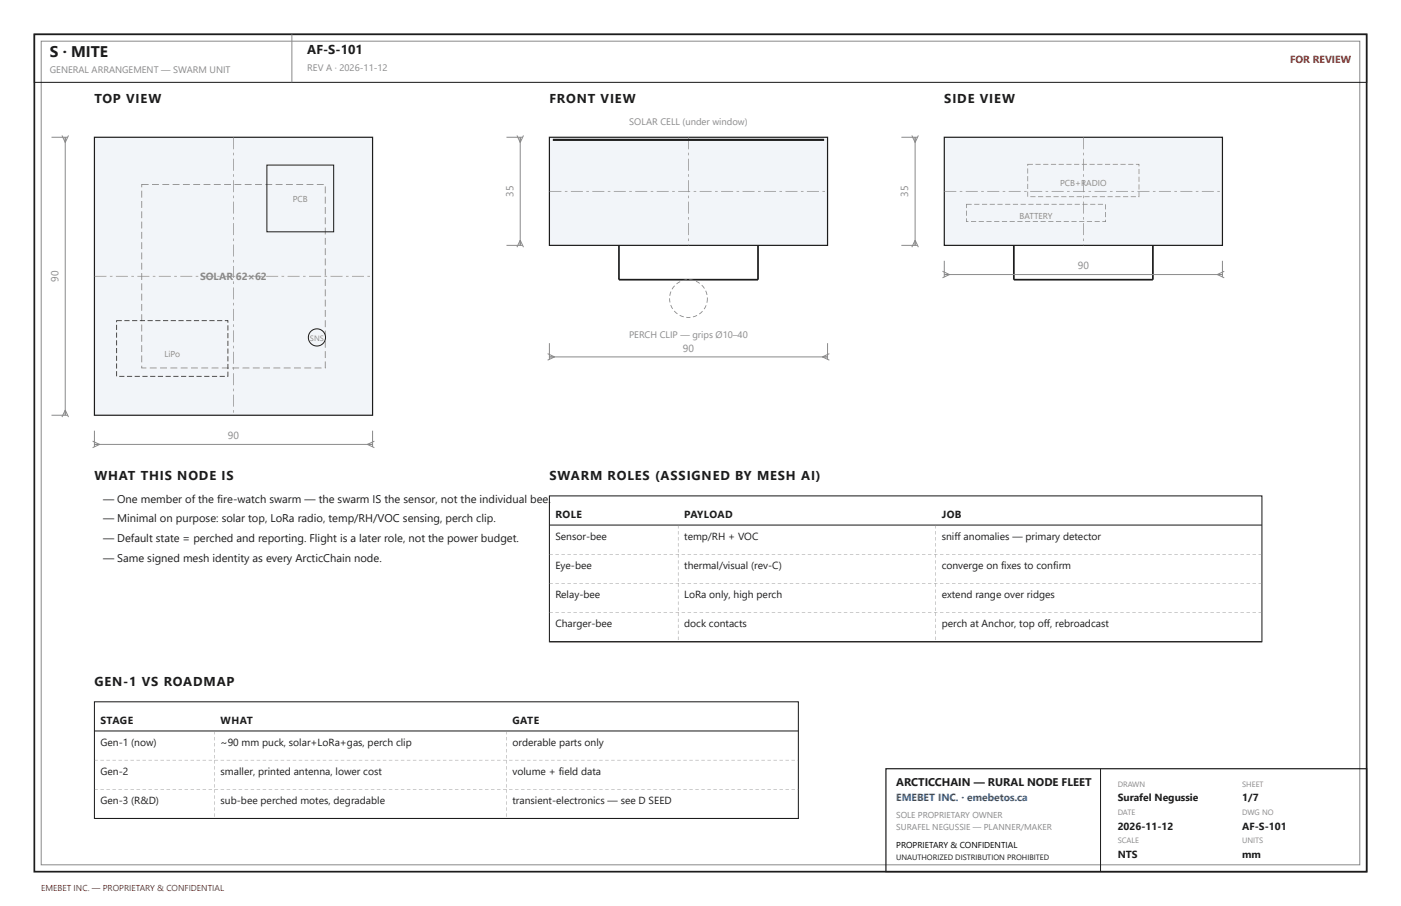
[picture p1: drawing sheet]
<svg xmlns="http://www.w3.org/2000/svg" width="432mm" height="279mm" viewBox="0 0 432 279" stroke-linecap="round" stroke-linejoin="round" font-family="sans-serif">
<path d="M10.6 10.6h410.6v258.2h-410.6z" fill="none" stroke="#1c1c1c" stroke-width=".53"/>
<path d="M12.7 12.7h406.4v254h-406.4zM90 10.6v14.8" fill="none" stroke="#8a8a8a" stroke-width=".31"/>
<path d="M10.6 10.6h410.6v14.8h-410.6z" fill="none" stroke="#1c1c1c" stroke-width=".32"/>
<path d="M29.1 42.3h85.7v85.8h-85.7z" fill="#f2f5f9"/>
<path d="M29.1 42.3h85.7v85.8h-85.7z" fill="none" stroke="#1c1c1c" stroke-width=".37"/>
<g fill="#8a8a8a">
<path d="M29.1 85.1h3.7v.2h-3.7zM33.9 85.1h.8v.2h-.8zM35.7 85.1h3.7v.2h-3.7zM40.5 85.1h.8v.2h-.8zM42.3 85.1h3.7v.2h-3.7zM47.1 85.1h.8v.2h-.8zM48.9 85.1h3.8v.2h-3.8zM53.7 85.1h.8v.2h-.8zM55.6 85.1h3.7v.2h-3.7zM60.3 85.1h.8v.2h-.8zM62.2 85.1h3.7v.2h-3.7zM66.9 85.1h.8v.2h-.8zM68.8 85.1h3.7v.2h-3.7zM73.6 85.1h.7v.2h-.7zM75.4 85.1h3.7v.2h-3.7zM80.2 85.1h.8v.2h-.8zM82 85.1h3.7v.2h-3.7zM86.8 85.1h.8v.2h-.8zM88.6 85.1h3.7v.2h-3.7zM93.4 85.1h.8v.2h-.8zM95.2 85.1h3.8v.2h-3.8zM100 85.1h.8v.2h-.8zM101.9 85.1h3.7v.2h-3.7zM106.6 85.1h.8v.2h-.8zM108.5 85.1h3.7v.2h-3.7zM113.2 85.1h.8v.2h-.8z"/>
<path d="M71.9 42.3h.2v3.7h-.2zM71.9 47.1h.2v.8h-.2zM71.9 48.9h.2v3.8h-.2zM71.9 53.7h.2v.8h-.2zM71.9 55.6h.2v3.7h-.2zM71.9 60.3h.2v.8h-.2zM71.9 62.2h.2v3.7h-.2zM71.9 66.9h.2v.8h-.2zM71.9 68.8h.2v3.7h-.2zM71.9 73.6h.2v.7h-.2zM71.9 75.4h.2v3.7h-.2zM71.9 80.2h.2v.8h-.2zM71.9 82h.2v3.7h-.2zM71.9 86.8h.2v.8h-.2zM71.9 88.6h.2v3.7h-.2zM71.9 93.4h.2v.8h-.2zM71.9 95.2h.2v3.8h-.2zM71.9 100h.2v.8h-.2zM71.9 101.9h.2v3.7h-.2zM71.9 106.6h.2v.8h-.2zM71.9 108.5h.2v3.7h-.2zM71.9 113.2h.2v.8h-.2zM71.9 115.1h.2v3.7h-.2zM71.9 119.9h.2v.7h-.2zM71.9 121.7h.2v3.7h-.2zM71.9 126.5h.2v.8h-.2z"/>
<path d="M46.9 56.8h2.1v.2h-2.1zM50 56.8h2.1v.2h-2.1zM53.2 56.8h2.1v.2h-2.1zM56.4 56.8h2.1v.2h-2.1zM59.6 56.8h2.1v.2h-2.1zM62.7 56.8h2.1v.2h-2.1zM65.9 56.8h2.1v.2h-2.1zM69.1 56.8h2.1v.2h-2.1zM72.3 56.8h2.1v.2h-2.1zM75.4 56.8h2.1v.2h-2.1zM78.6 56.8h2.1v.2h-2.1zM81.8 56.8h2.1v.2h-2.1zM85 56.8h2.1v.2h-2.1zM88.1 56.8h2.1v.2h-2.1zM91.3 56.8h2.1v.2h-2.1zM94.5 56.8h2.1v.2h-2.1zM97.7 56.8h2.1v.2h-2.1zM100.1 57.5h.3v2.1h-.3zM100.1 60.7h.3v2.1h-.3zM100.1 63.8h.3v2.2h-.3zM100.1 67h.3v2.1h-.3zM100.1 70.2h.3v2.1h-.3zM100.1 73.4h.3v2.1h-.3zM100.1 76.5h.3v2.2h-.3zM100.1 79.7h.3v2.1h-.3zM100.1 82.9h.3v2.1h-.3zM100.1 86.1h.3v2.1h-.3zM100.1 89.2h.3v2.2h-.3zM100.1 92.4h.3v2.1h-.3zM100.1 95.6h.3v2.1h-.3zM100.1 98.8h.3v2.1h-.3zM100.1 101.9h.3v2.2h-.3zM100.1 105.1h.3v2.1h-.3zM100.1 108.3h.3v2.1h-.3zM100.1 111.5h.3v2.1h-.3l.2-.3-.2 .2zM97 113.3h2.1v.3h-2.1zM93.8 113.3h2.1v.3h-2.1zM90.6 113.3h2.1v.3h-2.1zM87.4 113.3h2.2v.3h-2.2zM84.3 113.3h2.1v.3h-2.1zM81.1 113.3h2.1v.3h-2.1zM77.9 113.3h2.1v.3h-2.1zM74.7 113.3h2.2v.3h-2.2zM71.6 113.3h2.1v.3h-2.1zM68.4 113.3h2.1v.3h-2.1zM65.2 113.3h2.1v.3h-2.1zM62 113.3h2.2v.3h-2.2zM58.9 113.3h2.1v.3h-2.1zM55.7 113.3h2.1v.3h-2.1zM52.5 113.3h2.1v.3h-2.1zM49.3 113.3h2.2v.3h-2.2zM46.2 113.3h2.1v.3h-2.1zM43.6 112.8h.2l-.1 .7 1.4-.2v.3h-1.5zM43.6 109.6h.2v2.1h-.2zM43.6 106.4h.2v2.2h-.2zM43.6 103.3h.2v2.1h-.2zM43.6 100.1h.2v2.1h-.2zM43.6 96.9h.2v2.1h-.2zM43.6 93.7h.2v2.2h-.2zM43.6 90.6h.2v2.1h-.2zM43.6 87.4h.2v2.1h-.2zM43.6 84.2h.2v2.1h-.2zM43.6 81h.2v2.2h-.2zM43.6 77.9h.2v2.1h-.2zM43.6 74.7h.2v2.1h-.2zM43.6 71.5h.2v2.1h-.2zM43.6 68.3h.2v2.2h-.2zM43.6 65.2h.2v2.1h-.2zM43.6 62h.2v2.1h-.2zM43.6 58.8h.2v2.1h-.2zM43.6 56.8h2.2v.2l-2.1-.1 .1 .9h-.2z"/>
</g>
<path d="M82.3 50.9h20.5v20.6h-20.5z" fill="none" stroke="#1c1c1c" stroke-width=".31"/>
<path d="M38.3 98.8h1.6v.2h-1.6zM40.7 98.8h1.6v.2h-1.6zM43.1 98.8h1.6v.2h-1.6zM45.5 98.8h1.6v.2h-1.6zM47.9 98.8h1.6v.2h-1.6zM50.2 98.8h1.6v.2h-1.6zM52.6 98.8h1.6v.2h-1.6zM55 98.8h1.6v.2h-1.6zM57.4 98.8h1.6v.2h-1.6zM59.8 98.8h1.6v.2h-1.6zM62.2 98.8h1.5v.2h-1.5zM64.5 98.8h1.6v.2h-1.6zM66.9 98.8h1.6v.2h-1.6zM69.3 98.8h1.1v.7h-.3l.1-.6-.9 .1zM70.1 100.3h.3v1.6h-.3zM70.1 102.7h.3v1.6h-.3zM70.1 105.1h.3v1.6h-.3zM70.1 107.5h.3v1.6h-.3zM70.1 109.9h.3v1.5h-.3zM70.1 112.2h.3v1.6h-.3zM70.1 114.6h.3v1.6h-.3v-.3l.1 .1zM67.7 115.9h1.6v.3h-1.6zM65.3 115.9h1.6v.3h-1.6zM62.9 115.9h1.6v.3h-1.6zM60.6 115.9h1.6v.3h-1.6zM58.2 115.9h1.6v.3h-1.6zM55.8 115.9h1.6v.3h-1.6zM53.4 115.9h1.6v.3h-1.6zM51 115.9h1.6v.3h-1.6zM48.7 115.9h1.5v.3h-1.5zM46.3 115.9h1.6v.3h-1.6zM43.9 115.9h1.6v.3h-1.6zM41.5 115.9h1.6v.3h-1.6zM39.1 115.9h1.6v.3h-1.6zM36.8 115.9h1.5v.3h-1.5zM35.8 114.5h.3v1.5h-.3zM35.8 112.1h.3v1.6h-.3zM35.8 109.7h.3v1.6h-.3zM35.8 107.3h.3v1.6h-.3zM35.8 104.9h.3v1.6h-.3zM35.8 102.6h.3v1.5h-.3zM35.8 100.2h.3v1.6h-.3zM35.8 98.8h1.7v.2l-1.5-.1 .1 .5h-.3z" fill="#1c1c1c"/>
<circle cx="97.7" cy="104.1" r="2.65" fill="#f2f5f9"/>
<circle cx="97.7" cy="104.1" r="2.65" fill="none" stroke="#1c1c1c" stroke-width=".31"/>
<path d="M15.9 42.3h5M19.1 41.8l1 2.1 1-2.1M20.1 42.3v85.8M15.9 128.1h5M19.1 128.6l1-2.1 1 2.1M28.5 136l2.2 1.1-2.2 1M29.1 132.8v5M29.1 137.1h85.7M114.8 132.8v5M115.4 136l-2.2 1.1 2.2 1" fill="none" stroke="#8a8a8a" stroke-width=".31"/>
<path d="M169.3 42.3h85.8v33.4h-85.8z" fill="#f2f5f9"/>
<path d="M169.3 42.3h85.8v33.4h-85.8z" fill="none" stroke="#1c1c1c" stroke-width=".37"/>
<g fill="#8a8a8a">
<path d="M169.3 58.9h3.7v.2h-3.7zM174.1 58.9h.8v.2h-.8zM175.9 58.9h3.8v.2h-3.8zM180.7 58.9h.8v.2h-.8zM182.6 58.9h3.7v.2h-3.7zM187.3 58.9h.8v.2h-.8zM189.2 58.9h3.7v.2h-3.7zM193.9 58.9h.8v.2h-.8zM195.8 58.9h3.7v.2h-3.7zM200.6 58.9h.7v.2h-.7zM202.4 58.9h3.7v.2h-3.7zM207.2 58.9h.8v.2h-.8zM209 58.9h3.7v.2h-3.7zM213.8 58.9h.8v.2h-.8zM215.6 58.9h3.7v.2h-3.7zM220.4 58.9h.8v.2h-.8zM222.2 58.9h3.8v.2h-3.8zM227 58.9h.8v.2h-.8zM228.9 58.9h3.7v.2h-3.7zM233.6 58.9h.8v.2h-.8zM235.5 58.9h3.7v.2h-3.7zM240.2 58.9h.8v.2h-.8zM242.1 58.9h3.7v.2h-3.7zM246.9 58.9h.7v.2h-.7zM248.7 58.9h3.7v.2h-3.7zM253.5 58.9h.8v.2h-.8z"/>
<path d="M212.1 42.3h.2v3.7h-.2zM212.1 47.1h.2v.8h-.2zM212.1 48.9h.2v3.8h-.2zM212.1 53.7h.2v.8h-.2zM212.1 55.6h.2v3.7h-.2zM212.1 60.3h.2v.8h-.2zM212.1 62.2h.2v3.7h-.2zM212.1 66.9h.2v.8h-.2zM212.1 68.8h.2v3.7h-.2zM212.1 73.6h.2v.7h-.2zM212.1 75.4h.2v.3h-.2z"/>
</g>
<path d="M170.4 43.1h83.6" fill="none" stroke="#1c1c1c" stroke-width=".66" stroke-linecap="butt"/>
<path d="M190.8 75.7v10.6h42.8v-10.6" fill="none" stroke="#1c1c1c" stroke-width=".53"/>
<path d="M217.5 94.1l.3 .1-.7 1.2-.2-.1zM215.4 96.7l1-.8 .2 .2-1 .9zM213.5 97.6l1.3-.5 .1 .3-1.3 .5zM211.5 97.7h1.3v.3h-1.3zM209.5 97.1l1.3 .5-.1 .2-1.3-.5zM207.7 96l.2-.2 1 .9-.2 .2zM206.6 94.1l.3-.1 .5 1.2-.2 .1zM206.2 92h.3l.1 1.3h-.2zM206.7 89.9l.2 .1-.3 1.2h-.3zM207.8 88l.2 .2-.8 1.1-.2-.2zM208.4 87.5l1.2-.8 .1 .3-1.1 .7zM210.3 86.4l1.4-.3v.3l-1.3 .3zM212.5 86.1l1.3 .2-.1 .3-1.3-.2zM214.6 86.6l1.1 .7-.1 .2-1.1-.6zM216.4 87.8l.8 1.1-.2 .1-.8-1zM217.4 89.7l.2-.1 .4 1.3-.2 .1zM217.9 91.7h.2l-.1 1.7-.3-.1z" fill="#8a8a8a"/>
<path d="M156.1 42.3h5M159.3 41.8l1 2.1 1-2.1M160.3 42.3v33.4M156.1 75.7h5M159.3 76.2l1-2.1 1 2.1M168.8 109.1l2.1 1-2.1 1M169.3 105.8v5.1M169.3 110.1h85.8M255.1 105.8v5.1M255.6 109.1l-2.1 1 2.1 1" fill="none" stroke="#8a8a8a" stroke-width=".31"/>
<path d="M291 42.3h85.8v33.4h-85.8z" fill="#f2f5f9"/>
<path d="M291 42.3h85.8v33.4h-85.8z" fill="none" stroke="#1c1c1c" stroke-width=".37"/>
<g fill="#8a8a8a">
<path d="M291 58.9h3.7v.2h-3.7zM295.8 58.9h.8v.2h-.8zM297.7 58.9h3.7v.2h-3.7zM302.4 58.9h.8v.2h-.8zM304.3 58.9h3.7v.2h-3.7zM309 58.9h.8v.2h-.8zM310.9 58.9h3.7v.2h-3.7zM315.6 58.9h.8v.2h-.8zM317.5 58.9h3.7v.2h-3.7zM322.3 58.9h.8v.2h-.8zM324.1 58.9h3.7v.2h-3.7zM328.9 58.9h.8v.2h-.8zM330.7 58.9h3.7v.2h-3.7zM335.5 58.9h.8v.2h-.8zM337.3 58.9h3.7v.2h-3.7zM342.1 58.9h.8v.2h-.8zM344 58.9h3.7v.2h-3.7zM348.7 58.9h.8v.2h-.8zM350.6 58.9h3.7v.2h-3.7zM355.3 58.9h.8v.2h-.8zM357.2 58.9h3.7v.2h-3.7zM361.9 58.9h.8v.2h-.8zM363.8 58.9h3.7v.2h-3.7zM368.6 58.9h.8v.2h-.8zM370.4 58.9h3.7v.2h-3.7zM375.2 58.9h.8v.2h-.8z"/>
<path d="M333.8 42.3h.2v3.7h-.2zM333.8 47.1h.2v.8h-.2zM333.8 48.9h.2v3.8h-.2zM333.8 53.7h.2v.8h-.2zM333.8 55.6h.2v3.7h-.2zM333.8 60.3h.2v.8h-.2zM333.8 62.2h.2v3.7h-.2zM333.8 66.9h.2v.8h-.2zM333.8 68.8h.2v3.7h-.2zM333.8 73.6h.2v.7h-.2zM333.8 75.4h.2v.3h-.2z"/>
<path d="M319.1 50.5h1.6v.3h-1.6zM321.5 50.5h1.6v.3h-1.6zM323.9 50.5h1.6v.3h-1.6zM326.3 50.5h1.6v.3h-1.6zM328.7 50.5h1.6v.3h-1.6zM331 50.5h1.6v.3h-1.6zM333.4 50.5h1.6v.3h-1.6zM335.8 50.5h1.6v.3h-1.6zM338.2 50.5h1.6v.3h-1.6zM340.6 50.5h1.6v.3h-1.6zM343 50.5h1.5v.3h-1.5zM345.3 50.5h1.6v.3h-1.6zM347.7 50.5h1.6v.3h-1.6zM350.1 50.5h1.1v.8h-.3l.1-.6-.9 .1zM350.9 52.1h.3v1.6h-.3zM350.9 54.5h.3v1.6h-.3zM350.9 56.9h.3v1.5h-.3zM350.9 59.2h.3v1.6h-.3v-.3l.1 .2zM348.5 60.5h1.6v.3h-1.6zM346.1 60.5h1.6v.3h-1.6zM343.7 60.5h1.6v.3h-1.6zM341.4 60.5h1.6v.3h-1.6zM339 60.5h1.6v.3h-1.6zM336.6 60.5h1.6v.3h-1.6zM334.2 60.5h1.6v.3h-1.6zM331.8 60.5h1.6v.3h-1.6zM329.5 60.5h1.5v.3h-1.5zM327.1 60.5h1.6v.3h-1.6zM324.7 60.5h1.6v.3h-1.6zM322.3 60.5h1.6v.3h-1.6zM319.9 60.5h1.6v.3h-1.6zM317.6 60.5h1.5v.3h-1.5zM316.6 59.1h.3v1.6h-.3zM316.6 56.7h.3v1.6h-.3zM316.6 54.3h.3v1.6h-.3zM316.6 51.9h.3v1.6h-.3zM316.6 50.5h1.7v.3l-1.5-.1 .1 .4h-.3z"/>
<path d="M300.3 62.9h1.6v.2h-1.6zM302.7 62.9h1.5v.2h-1.5zM305 62.9h1.6v.2h-1.6zM307.4 62.9h1.6v.2h-1.6zM309.8 62.9h1.6v.2h-1.6zM312.2 62.9h1.6v.2h-1.6zM314.6 62.9h1.6v.2h-1.6zM316.9 62.9h1.6v.2h-1.6zM319.3 62.9h1.6v.2h-1.6zM321.7 62.9h1.6v.2h-1.6zM324.1 62.9h1.6v.2h-1.6zM326.5 62.9h1.6v.2h-1.6zM328.9 62.9h1.5v.2h-1.5zM331.2 62.9h1.6v.2h-1.6zM333.6 62.9h1.6v.2h-1.6zM336 62.9h1.6v.2h-1.6zM338.4 62.9h1.6v.2h-1.6zM340.6 63h.3v1.6h-.3zM340.6 65.4h.3v1.6h-.3zM339.8 68.2l1 .1-.2-.5h.3v.7h-1.1zM337.4 68.2h1.6v.3h-1.6zM335 68.2h1.6v.3h-1.6zM332.6 68.2h1.6v.3h-1.6zM330.2 68.2h1.6v.3h-1.6zM327.8 68.2h1.6v.3h-1.6zM325.5 68.2h1.6v.3h-1.6zM323.1 68.2h1.6v.3h-1.6zM320.7 68.2h1.6v.3h-1.6zM318.3 68.2h1.6v.3h-1.6zM315.9 68.2h1.6v.3h-1.6zM313.6 68.2h1.5v.3h-1.5zM311.2 68.2h1.6v.3h-1.6zM308.8 68.2h1.6v.3h-1.6zM306.4 68.2h1.6v.3h-1.6zM304 68.2h1.6v.3h-1.6zM301.7 68.2h1.5v.3h-1.5zM299.3 68.2h1.6v.3h-1.6zM297.8 67.3h.2l-.1 1 .6-.1v.3h-.7zM297.8 65h.2v1.5h-.2zM297.8 62.9h1.7v.2l-1.6-.1 .1 1.2h-.2z"/>
</g>
<path d="M312.5 75.7v10.6h42.8v-10.6" fill="none" stroke="#1c1c1c" stroke-width=".53"/>
<path d="M277.8 42.3h5M281 41.8l1 2.1 1.1-2.1M282 42.3v33.4M277.8 75.7h5M281 76.2l1-2.1 1.1 2.1M290.5 83.7l2.1 1-2.1 1M291 80.4v5.1M291 84.7h85.8M376.8 80.4v5.1M377.3 83.7l-2.1 1 2.1 1" fill="none" stroke="#8a8a8a" stroke-width=".31"/>
<path d="M169.3 152.9h219.6v45h-219.6zM169.3 161.9h219.6" fill="none" stroke="#1c1c1c" stroke-width=".32"/>
<g fill="#8a8a8a">
<path d="M209 161.9l.1 1.1zM209 163.8l.1 1zM209 165.6l.1 1.1zM209 167.5l.1 1zM209 169.3l.1 1.1z"/>
<path d="M288.3 161.9l.2 1.1zM288.3 163.8l.2 1zM288.3 165.6l.2 1.1zM288.3 167.5l.2 1zM288.3 169.3l.2 1.1z"/>
<path d="M169.3 170.9l1.1 .1zM171.2 170.9l1 .1zM173 170.9l1.1 .1zM174.9 170.9l1 .1zM176.7 170.9l1.1 .1zM178.6 170.9l1.1 .1zM180.4 170.9l1.1 .1zM182.3 170.9l1.1 .1zM184.1 170.9l1.1 .1zM186 170.9l1.1 .1zM187.9 170.9l1 .1zM189.7 170.9l1.1 .1zM191.6 170.9l1 .1zM193.4 170.9l1.1 .1zM195.3 170.9l1 .1zM197.1 170.9l1.1 .1zM199 170.9l1 .1zM200.8 170.9l1.1 .1zM202.7 170.9l1 .1zM204.5 170.9l1.1 .1zM206.4 170.9l1 .1zM208.2 170.9l1.1 .1zM210.1 170.9l1 .1zM211.9 170.9l1.1 .1zM213.8 170.9l1 .1zM215.6 170.9l1.1 .1zM217.5 170.9l1 .1zM219.3 170.9l1.1 .1zM221.2 170.9l1 .1zM223 170.9l1.1 .1zM224.9 170.9l1.1 .1zM226.7 170.9l1.1 .1zM228.6 170.9l1.1 .1zM230.5 170.9l1 .1zM232.3 170.9l1.1 .1zM234.2 170.9l1 .1zM236 170.9l1.1 .1zM237.9 170.9l1 .1zM239.7 170.9l1.1 .1zM241.6 170.9l1 .1zM243.4 170.9l1.1 .1zM245.3 170.9l1 .1zM247.1 170.9l1.1 .1zM249 170.9l1 .1zM250.8 170.9l1.1 .1zM252.7 170.9l1 .1zM254.5 170.9l1.1 .1zM256.4 170.9l1 .1zM258.2 170.9l1.1 .1zM260.1 170.9l1 .1zM261.9 170.9l1.1 .1zM263.8 170.9l1 .1zM265.6 170.9l1.1 .1zM267.5 170.9l1.1 .1zM269.3 170.9l1.1 .1zM271.2 170.9l1.1 .1zM273 170.9l1.1 .1zM274.9 170.9l1.1 .1zM276.8 170.9l1 .1zM278.6 170.9l1.1 .1zM280.5 170.9l1 .1zM282.3 170.9l1.1 .1zM284.2 170.9l1 .1zM286 170.9l1.1 .1zM287.9 170.9l1 .1zM289.7 170.9l1.1 .1zM291.6 170.9l1 .1zM293.4 170.9l1.1 .1zM295.3 170.9l1 .1zM297.1 170.9l1.1 .1zM299 170.9l1 .1zM300.8 170.9l1.1 .1zM302.7 170.9l1 .1zM304.5 170.9l1.1 .1zM306.4 170.9l1 .1zM308.2 170.9l1.1 .1zM310.1 170.9l1 .1zM311.9 170.9l1.1 .1zM313.8 170.9l1.1 .1zM315.6 170.9l1.1 .1zM317.5 170.9l1.1 .1zM319.4 170.9l1 .1zM321.2 170.9l1.1 .1zM323.1 170.9l1 .1zM324.9 170.9l1.1 .1zM326.8 170.9l1 .1zM328.6 170.9l1.1 .1zM330.5 170.9l1 .1zM332.3 170.9l1.1 .1zM334.2 170.9l1 .1zM336 170.9l1.1 .1zM337.9 170.9l1 .1zM339.7 170.9l1.1 .1zM341.6 170.9l1 .1zM343.4 170.9l1.1 .1zM345.3 170.9l1 .1zM347.1 170.9l1.1 .1zM349 170.9l1 .1zM350.8 170.9l1.1 .1zM352.7 170.9l1 .1zM354.5 170.9l1.1 .1zM356.4 170.9l1.1 .1zM358.2 170.9l1.1 .1zM360.1 170.9l1.1 .1zM361.9 170.9l1.1 .1zM363.8 170.9l1.1 .1zM365.7 170.9l1 .1zM367.5 170.9l1.1 .1zM369.4 170.9l1 .1zM371.2 170.9l1.1 .1zM373.1 170.9l1 .1zM374.9 170.9l1.1 .1zM376.8 170.9l1 .1zM378.6 170.9l1.1 .1zM380.5 170.9l1 .1zM382.3 170.9l1.1 .1zM384.2 170.9l1 .1zM386 170.9l1.1 .1zM387.9 170.9l1 .1z"/>
<path d="M209 170.9l.1 1.1zM209 172.8l.1 1zM209 174.6l.1 1.1zM209 176.5l.1 1zM209 178.3l.1 1.1z"/>
<path d="M288.3 170.9l.2 1.1zM288.3 172.8l.2 1zM288.3 174.6l.2 1.1zM288.3 176.5l.2 1zM288.3 178.3l.2 1.1z"/>
<path d="M169.3 179.9l1.1 .1zM171.2 179.9l1 .1zM173 179.9l1.1 .1zM174.9 179.9l1 .1zM176.7 179.9l1.1 .1zM178.6 179.9l1.1 .1zM180.4 179.9l1.1 .1zM182.3 179.9l1.1 .1zM184.1 179.9l1.1 .1zM186 179.9l1.1 .1zM187.9 179.9l1 .1zM189.7 179.9l1.1 .1zM191.6 179.9l1 .1zM193.4 179.9l1.1 .1zM195.3 179.9l1 .1zM197.1 179.9l1.1 .1zM199 179.9l1 .1zM200.8 179.9l1.1 .1zM202.7 179.9l1 .1zM204.5 179.9l1.1 .1zM206.4 179.9l1 .1zM208.2 179.9l1.1 .1zM210.1 179.9l1 .1zM211.9 179.9l1.1 .1zM213.8 179.9l1 .1zM215.6 179.9l1.1 .1zM217.5 179.9l1 .1zM219.3 179.9l1.1 .1zM221.2 179.9l1 .1zM223 179.9l1.1 .1zM224.9 179.9l1.1 .1zM226.7 179.9l1.1 .1zM228.6 179.9l1.1 .1zM230.5 179.9l1 .1zM232.3 179.9l1.1 .1zM234.2 179.9l1 .1zM236 179.9l1.1 .1zM237.9 179.9l1 .1zM239.7 179.9l1.1 .1zM241.6 179.9l1 .1zM243.4 179.9l1.1 .1zM245.3 179.9l1 .1zM247.1 179.9l1.1 .1zM249 179.9l1 .1zM250.8 179.9l1.1 .1zM252.7 179.9l1 .1zM254.5 179.9l1.1 .1zM256.4 179.9l1 .1zM258.2 179.9l1.1 .1zM260.1 179.9l1 .1zM261.9 179.9l1.1 .1zM263.8 179.9l1 .1zM265.6 179.9l1.1 .1zM267.5 179.9l1.1 .1zM269.3 179.9l1.1 .1zM271.2 179.9l1.1 .1zM273 179.9l1.1 .1zM274.9 179.9l1.1 .1zM276.8 179.9l1 .1zM278.6 179.9l1.1 .1zM280.5 179.9l1 .1zM282.3 179.9l1.1 .1zM284.2 179.9l1 .1zM286 179.9l1.1 .1zM287.9 179.9l1 .1zM289.7 179.9l1.1 .1zM291.6 179.9l1 .1zM293.4 179.9l1.1 .1zM295.3 179.9l1 .1zM297.1 179.9l1.1 .1zM299 179.9l1 .1zM300.8 179.9l1.1 .1zM302.7 179.9l1 .1zM304.5 179.9l1.1 .1zM306.4 179.9l1 .1zM308.2 179.9l1.1 .1zM310.1 179.9l1 .1zM311.9 179.9l1.1 .1zM313.8 179.9l1.1 .1zM315.6 179.9l1.1 .1zM317.5 179.9l1.1 .1zM319.4 179.9l1 .1zM321.2 179.9l1.1 .1zM323.1 179.9l1 .1zM324.9 179.9l1.1 .1zM326.8 179.9l1 .1zM328.6 179.9l1.1 .1zM330.5 179.9l1 .1zM332.3 179.9l1.1 .1zM334.2 179.9l1 .1zM336 179.9l1.1 .1zM337.9 179.9l1 .1zM339.7 179.9l1.1 .1zM341.6 179.9l1 .1zM343.4 179.9l1.1 .1zM345.3 179.9l1 .1zM347.1 179.9l1.1 .1zM349 179.9l1 .1zM350.8 179.9l1.1 .1zM352.7 179.9l1 .1zM354.5 179.9l1.1 .1zM356.4 179.9l1.1 .1zM358.2 179.9l1.1 .1zM360.1 179.9l1.1 .1zM361.9 179.9l1.1 .1zM363.8 179.9l1.1 .1zM365.7 179.9l1 .1zM367.5 179.9l1.1 .1zM369.4 179.9l1 .1zM371.2 179.9l1.1 .1zM373.1 179.9l1 .1zM374.9 179.9l1.1 .1zM376.8 179.9l1 .1zM378.6 179.9l1.1 .1zM380.5 179.9l1 .1zM382.3 179.9l1.1 .1zM384.2 179.9l1 .1zM386 179.9l1.1 .1zM387.9 179.9l1 .1z"/>
<path d="M209 179.9l.1 1.1zM209 181.8l.1 1zM209 183.6l.1 1.1zM209 185.5l.1 1zM209 187.3l.1 1.1z"/>
<path d="M288.3 179.9l.2 1.1zM288.3 181.8l.2 1zM288.3 183.6l.2 1.1zM288.3 185.5l.2 1zM288.3 187.3l.2 1.1z"/>
<path d="M169.3 188.8l1.1 .2zM171.2 188.8l1 .2zM173 188.8l1.1 .2zM174.9 188.8l1 .2zM176.7 188.8l1.1 .2zM178.6 188.8l1.1 .2zM180.4 188.8l1.1 .2zM182.3 188.8l1.1 .2zM184.1 188.8l1.1 .2zM186 188.8l1.1 .2zM187.9 188.8l1 .2zM189.7 188.8l1.1 .2zM191.6 188.8l1 .2zM193.4 188.8l1.1 .2zM195.3 188.8l1 .2zM197.1 188.8l1.1 .2zM199 188.8l1 .2zM200.8 188.8l1.1 .2zM202.7 188.8l1 .2zM204.5 188.8l1.1 .2zM206.4 188.8l1 .2zM208.2 188.8l1.1 .2zM210.1 188.8l1 .2zM211.9 188.8l1.1 .2zM213.8 188.8l1 .2zM215.6 188.8l1.1 .2zM217.5 188.8l1 .2zM219.3 188.8l1.1 .2zM221.2 188.8l1 .2zM223 188.8l1.1 .2zM224.9 188.8l1.1 .2zM226.7 188.8l1.1 .2zM228.6 188.8l1.1 .2zM230.5 188.8l1 .2zM232.3 188.8l1.1 .2zM234.2 188.8l1 .2zM236 188.8l1.1 .2zM237.9 188.8l1 .2zM239.7 188.8l1.1 .2zM241.6 188.8l1 .2zM243.4 188.8l1.1 .2zM245.3 188.8l1 .2zM247.1 188.8l1.1 .2zM249 188.8l1 .2zM250.8 188.8l1.1 .2zM252.7 188.8l1 .2zM254.5 188.8l1.1 .2zM256.4 188.8l1 .2zM258.2 188.8l1.1 .2zM260.1 188.8l1 .2zM261.9 188.8l1.1 .2zM263.8 188.8l1 .2zM265.6 188.8l1.1 .2zM267.5 188.8l1.1 .2zM269.3 188.8l1.1 .2zM271.2 188.8l1.1 .2zM273 188.8l1.1 .2zM274.9 188.8l1.1 .2zM276.8 188.8l1 .2zM278.6 188.8l1.1 .2zM280.5 188.8l1 .2zM282.3 188.8l1.1 .2zM284.2 188.8l1 .2zM286 188.8l1.1 .2zM287.9 188.8l1 .2zM289.7 188.8l1.1 .2zM291.6 188.8l1 .2zM293.4 188.8l1.1 .2zM295.3 188.8l1 .2zM297.1 188.8l1.1 .2zM299 188.8l1 .2zM300.8 188.8l1.1 .2zM302.7 188.8l1 .2zM304.5 188.8l1.1 .2zM306.4 188.8l1 .2zM308.2 188.8l1.1 .2zM310.1 188.8l1 .2zM311.9 188.8l1.1 .2zM313.8 188.8l1.1 .2zM315.6 188.8l1.1 .2zM317.5 188.8l1.1 .2zM319.4 188.8l1 .2zM321.2 188.8l1.1 .2zM323.1 188.8l1 .2zM324.9 188.8l1.1 .2zM326.8 188.8l1 .2zM328.6 188.8l1.1 .2zM330.5 188.8l1 .2zM332.3 188.8l1.1 .2zM334.2 188.8l1 .2zM336 188.8l1.1 .2zM337.9 188.8l1 .2zM339.7 188.8l1.1 .2zM341.6 188.8l1 .2zM343.4 188.8l1.1 .2zM345.3 188.8l1 .2zM347.1 188.8l1.1 .2zM349 188.8l1 .2zM350.8 188.8l1.1 .2zM352.7 188.8l1 .2zM354.5 188.8l1.1 .2zM356.4 188.8l1.1 .2zM358.2 188.8l1.1 .2zM360.1 188.8l1.1 .2zM361.9 188.8l1.1 .2zM363.8 188.8l1.1 .2zM365.7 188.8l1 .2zM367.5 188.8l1.1 .2zM369.4 188.8l1 .2zM371.2 188.8l1.1 .2zM373.1 188.8l1 .2zM374.9 188.8l1.1 .2zM376.8 188.8l1 .2zM378.6 188.8l1.1 .2zM380.5 188.8l1 .2zM382.3 188.8l1.1 .2zM384.2 188.8l1 .2zM386 188.8l1.1 .2zM387.9 188.8l1 .2z"/>
<path d="M209 188.9l.1 1.1zM209 190.8l.1 1zM209 192.6l.1 1.1zM209 194.5l.1 1zM209 196.3l.1 1.1z"/>
<path d="M288.3 188.9l.2 1.1zM288.3 190.8l.2 1zM288.3 192.6l.2 1.1zM288.3 194.5l.2 1zM288.3 196.3l.2 1.1z"/>
<path d="M169.3 197.8l1.1 .2zM171.2 197.8l1 .2zM173 197.8l1.1 .2zM174.9 197.8l1 .2zM176.7 197.8l1.1 .2zM178.6 197.8l1.1 .2zM180.4 197.8l1.1 .2zM182.3 197.8l1.1 .2zM184.1 197.8l1.1 .2zM186 197.8l1.1 .2zM187.9 197.8l1 .2zM189.7 197.8l1.1 .2zM191.6 197.8l1 .2zM193.4 197.8l1.1 .2zM195.3 197.8l1 .2zM197.1 197.8l1.1 .2zM199 197.8l1 .2zM200.8 197.8l1.1 .2zM202.7 197.8l1 .2zM204.5 197.8l1.1 .2zM206.4 197.8l1 .2zM208.2 197.8l1.1 .2zM210.1 197.8l1 .2zM211.9 197.8l1.1 .2zM213.8 197.8l1 .2zM215.6 197.8l1.1 .2zM217.5 197.8l1 .2zM219.3 197.8l1.1 .2zM221.2 197.8l1 .2zM223 197.8l1.1 .2zM224.9 197.8l1.1 .2zM226.7 197.8l1.1 .2zM228.6 197.8l1.1 .2zM230.5 197.8l1 .2zM232.3 197.8l1.1 .2zM234.2 197.8l1 .2zM236 197.8l1.1 .2zM237.9 197.8l1 .2zM239.7 197.8l1.1 .2zM241.6 197.8l1 .2zM243.4 197.8l1.1 .2zM245.3 197.8l1 .2zM247.1 197.8l1.1 .2zM249 197.8l1 .2zM250.8 197.8l1.1 .2zM252.7 197.8l1 .2zM254.5 197.8l1.1 .2zM256.4 197.8l1 .2zM258.2 197.8l1.1 .2zM260.1 197.8l1 .2zM261.9 197.8l1.1 .2zM263.8 197.8l1 .2zM265.6 197.8l1.1 .2zM267.5 197.8l1.1 .2zM269.3 197.8l1.1 .2zM271.2 197.8l1.1 .2zM273 197.8l1.1 .2zM274.9 197.8l1.1 .2zM276.8 197.8l1 .2zM278.6 197.8l1.1 .2zM280.5 197.8l1 .2zM282.3 197.8l1.1 .2zM284.2 197.8l1 .2zM286 197.8l1.1 .2zM287.9 197.8l1 .2zM289.7 197.8l1.1 .2zM291.6 197.8l1 .2zM293.4 197.8l1.1 .2zM295.3 197.8l1 .2zM297.1 197.8l1.1 .2zM299 197.8l1 .2zM300.8 197.8l1.1 .2zM302.7 197.8l1 .2zM304.5 197.8l1.1 .2zM306.4 197.8l1 .2zM308.2 197.8l1.1 .2zM310.1 197.8l1 .2zM311.9 197.8l1.1 .2zM313.8 197.8l1.1 .2zM315.6 197.8l1.1 .2zM317.5 197.8l1.1 .2zM319.4 197.8l1 .2zM321.2 197.8l1.1 .2zM323.1 197.8l1 .2zM324.9 197.8l1.1 .2zM326.8 197.8l1 .2zM328.6 197.8l1.1 .2zM330.5 197.8l1 .2zM332.3 197.8l1.1 .2zM334.2 197.8l1 .2zM336 197.8l1.1 .2zM337.9 197.8l1 .2zM339.7 197.8l1.1 .2zM341.6 197.8l1 .2zM343.4 197.8l1.1 .2zM345.3 197.8l1 .2zM347.1 197.8l1.1 .2zM349 197.8l1 .2zM350.8 197.8l1.1 .2zM352.7 197.8l1 .2zM354.5 197.8l1.1 .2zM356.4 197.8l1.1 .2zM358.2 197.8l1.1 .2zM360.1 197.8l1.1 .2zM361.9 197.8l1.1 .2zM363.8 197.8l1.1 .2zM365.7 197.8l1 .2zM367.5 197.8l1.1 .2zM369.4 197.8l1 .2zM371.2 197.8l1.1 .2zM373.1 197.8l1 .2zM374.9 197.8l1.1 .2zM376.8 197.8l1 .2zM378.6 197.8l1.1 .2zM380.5 197.8l1 .2zM382.3 197.8l1.1 .2zM384.2 197.8l1 .2zM386 197.8l1.1 .2zM387.9 197.8l1 .2z"/>
</g>
<path d="M169.3 197.9h219.6M29.1 216.4h217v36h-217zM29.1 225.4h217" fill="none" stroke="#1c1c1c" stroke-width=".32"/>
<g fill="#8a8a8a">
<path d="M66.1 225.4l.1 1.1zM66.1 227.3l.1 1zM66.1 229.1l.1 1.1zM66.1 231l.1 1zM66.1 232.8l.1 1.1z"/>
<path d="M156 225.4l.2 1.1zM156 227.3l.2 1zM156 229.1l.2 1.1zM156 231l.2 1zM156 232.8l.2 1.1z"/>
<path d="M29.1 234.4l1.1 .1zM31 234.4l1 .1zM32.8 234.4l1.1 .1zM34.7 234.4l1 .1zM36.5 234.4l1.1 .1zM38.4 234.4l1 .1zM40.2 234.4l1.1 .1zM42.1 234.4l1 .1zM43.9 234.4l1.1 .1zM45.8 234.4l1 .1zM47.6 234.4l1.1 .1zM49.5 234.4l1 .1zM51.3 234.4l1.1 .1zM53.2 234.4l1 .1zM55 234.4l1.1 .1zM56.9 234.4l1 .1zM58.7 234.4l1.1 .1zM60.6 234.4l1 .1zM62.4 234.4l1.1 .1zM64.3 234.4l1.1 .1zM66.1 234.4l1.1 .1zM68 234.4l1.1 .1zM69.8 234.4l1.1 .1zM71.7 234.4l1.1 .1zM73.6 234.4l1 .1zM75.4 234.4l1.1 .1zM77.3 234.4l1 .1zM79.1 234.4l1.1 .1zM81 234.4l1 .1zM82.8 234.4l1.1 .1zM84.7 234.4l1 .1zM86.5 234.4l1.1 .1zM88.4 234.4l1 .1zM90.2 234.4l1.1 .1zM92.1 234.4l1 .1zM93.9 234.4l1.1 .1zM95.8 234.4l1 .1zM97.6 234.4l1.1 .1zM99.5 234.4l1 .1zM101.3 234.4l1.1 .1zM103.2 234.4l1 .1zM105 234.4l1.1 .1zM106.9 234.4l1 .1zM108.7 234.4l1.1 .1zM110.6 234.4l1.1 .1zM112.4 234.4l1.1 .1zM114.3 234.4l1.1 .1zM116.2 234.4l1 .1zM118 234.4l1.1 .1zM119.9 234.4l1 .1zM121.7 234.4l1.1 .1zM123.6 234.4l1 .1zM125.4 234.4l1.1 .1zM127.3 234.4l1 .1zM129.1 234.4l1.1 .1zM131 234.4l1 .1zM132.8 234.4l1.1 .1zM134.7 234.4l1 .1zM136.5 234.4l1.1 .1zM138.4 234.4l1 .1zM140.2 234.4l1.1 .1zM142.1 234.4l1 .1zM143.9 234.4l1.1 .1zM145.8 234.4l1 .1zM147.6 234.4l1.1 .1zM149.5 234.4l1 .1zM151.3 234.4l1.1 .1zM153.2 234.4l1.1 .1zM155 234.4l1.1 .1zM156.9 234.4l1.1 .1zM158.7 234.4l1.1 .1zM160.6 234.4l1.1 .1zM162.5 234.4l1 .1zM164.3 234.4l1.1 .1zM166.2 234.4l1 .1zM168 234.4l1.1 .1zM169.9 234.4l1 .1zM171.7 234.4l1.1 .1zM173.6 234.4l1 .1zM175.4 234.4l1.1 .1zM177.3 234.4l1 .1zM179.1 234.4l1.1 .1zM181 234.4l1 .1zM182.8 234.4l1.1 .1zM184.7 234.4l1 .1zM186.5 234.4l1.1 .1zM188.4 234.4l1 .1zM190.2 234.4l1.1 .1zM192.1 234.4l1 .1zM193.9 234.4l1.1 .1zM195.8 234.4l1 .1zM197.6 234.4l1.1 .1zM199.5 234.4l1.1 .1zM201.3 234.4l1.1 .1zM203.2 234.4l1.1 .1zM205.1 234.4l1 .1zM206.9 234.4l1.1 .1zM208.8 234.4l1 .1zM210.6 234.4l1.1 .1zM212.5 234.4l1 .1zM214.3 234.4l1.1 .1zM216.2 234.4l1 .1zM218 234.4l1.1 .1zM219.9 234.4l1 .1zM221.7 234.4l1.1 .1zM223.6 234.4l1 .1zM225.4 234.4l1.1 .1zM227.3 234.4l1 .1zM229.1 234.4l1.1 .1zM231 234.4l1 .1zM232.8 234.4l1.1 .1zM234.7 234.4l1 .1zM236.5 234.4l1.1 .1zM238.4 234.4l1 .1zM240.2 234.4l1.1 .1zM242.1 234.4l1.1 .1zM243.9 234.4l1.1 .1zM245.8 234.4l.3 .1z"/>
<path d="M66.1 234.4l.1 1.1zM66.1 236.3l.1 1zM66.1 238.1l.1 1.1zM66.1 240l.1 1zM66.1 241.8l.1 1.1z"/>
<path d="M156 234.4l.2 1.1zM156 236.3l.2 1zM156 238.1l.2 1.1zM156 240l.2 1zM156 241.8l.2 1.1z"/>
<path d="M29.1 243.4l1.1 .1zM31 243.4l1 .1zM32.8 243.4l1.1 .1zM34.7 243.4l1 .1zM36.5 243.4l1.1 .1zM38.4 243.4l1 .1zM40.2 243.4l1.1 .1zM42.1 243.4l1 .1zM43.9 243.4l1.1 .1zM45.8 243.4l1 .1zM47.6 243.4l1.1 .1zM49.5 243.4l1 .1zM51.3 243.4l1.1 .1zM53.2 243.4l1 .1zM55 243.4l1.1 .1zM56.9 243.4l1 .1zM58.7 243.4l1.1 .1zM60.6 243.4l1 .1zM62.4 243.4l1.1 .1zM64.3 243.4l1.1 .1zM66.1 243.4l1.1 .1zM68 243.4l1.1 .1zM69.8 243.4l1.1 .1zM71.7 243.4l1.1 .1zM73.6 243.4l1 .1zM75.4 243.4l1.1 .1zM77.3 243.4l1 .1zM79.1 243.4l1.1 .1zM81 243.4l1 .1zM82.8 243.4l1.1 .1zM84.7 243.4l1 .1zM86.5 243.4l1.1 .1zM88.4 243.4l1 .1zM90.2 243.4l1.1 .1zM92.1 243.4l1 .1zM93.9 243.4l1.1 .1zM95.8 243.4l1 .1zM97.6 243.4l1.1 .1zM99.5 243.4l1 .1zM101.3 243.4l1.1 .1zM103.2 243.4l1 .1zM105 243.4l1.1 .1zM106.9 243.4l1 .1zM108.7 243.4l1.1 .1zM110.6 243.4l1.1 .1zM112.4 243.4l1.1 .1zM114.3 243.4l1.1 .1zM116.2 243.4l1 .1zM118 243.4l1.1 .1zM119.9 243.4l1 .1zM121.7 243.4l1.1 .1zM123.6 243.4l1 .1zM125.4 243.4l1.1 .1zM127.3 243.4l1 .1zM129.1 243.4l1.1 .1zM131 243.4l1 .1zM132.8 243.4l1.1 .1zM134.7 243.4l1 .1zM136.5 243.4l1.1 .1zM138.4 243.4l1 .1zM140.2 243.4l1.1 .1zM142.1 243.4l1 .1zM143.9 243.4l1.1 .1zM145.8 243.4l1 .1zM147.6 243.4l1.1 .1zM149.5 243.4l1 .1zM151.3 243.4l1.1 .1zM153.2 243.4l1.1 .1zM155 243.4l1.1 .1zM156.9 243.4l1.1 .1zM158.7 243.4l1.1 .1zM160.6 243.4l1.1 .1zM162.5 243.4l1 .1zM164.3 243.4l1.1 .1zM166.2 243.4l1 .1zM168 243.4l1.1 .1zM169.9 243.4l1 .1zM171.7 243.4l1.1 .1zM173.6 243.4l1 .1zM175.4 243.4l1.1 .1zM177.3 243.4l1 .1zM179.1 243.4l1.1 .1zM181 243.4l1 .1zM182.8 243.4l1.1 .1zM184.7 243.4l1 .1zM186.5 243.4l1.1 .1zM188.4 243.4l1 .1zM190.2 243.4l1.1 .1zM192.1 243.4l1 .1zM193.9 243.4l1.1 .1zM195.8 243.4l1 .1zM197.6 243.4l1.1 .1zM199.5 243.4l1.1 .1zM201.3 243.4l1.1 .1zM203.2 243.4l1.1 .1zM205.1 243.4l1 .1zM206.9 243.4l1.1 .1zM208.8 243.4l1 .1zM210.6 243.4l1.1 .1zM212.5 243.4l1 .1zM214.3 243.4l1.1 .1zM216.2 243.4l1 .1zM218 243.4l1.1 .1zM219.9 243.4l1 .1zM221.7 243.4l1.1 .1zM223.6 243.4l1 .1zM225.4 243.4l1.1 .1zM227.3 243.4l1 .1zM229.1 243.4l1.1 .1zM231 243.4l1 .1zM232.8 243.4l1.1 .1zM234.7 243.4l1 .1zM236.5 243.4l1.1 .1zM238.4 243.4l1 .1zM240.2 243.4l1.1 .1zM242.1 243.4l1.1 .1zM243.9 243.4l1.1 .1zM245.8 243.4l.3 .1z"/>
<path d="M66.1 243.4l.1 1.1zM66.1 245.3l.1 1zM66.1 247.1l.1 1.1zM66.1 249l.1 1zM66.1 250.8l.1 1.1z"/>
<path d="M156 243.4l.2 1.1zM156 245.3l.2 1zM156 247.1l.2 1.1zM156 249l.2 1zM156 250.8l.2 1.1z"/>
<path d="M29.1 252.3l1.1 .2zM31 252.3l1 .2zM32.8 252.3l1.1 .2zM34.7 252.3l1 .2zM36.5 252.3l1.1 .2zM38.4 252.3l1 .2zM40.2 252.3l1.1 .2zM42.1 252.3l1 .2zM43.9 252.3l1.1 .2zM45.8 252.3l1 .2zM47.6 252.3l1.1 .2zM49.5 252.3l1 .2zM51.3 252.3l1.1 .2zM53.2 252.3l1 .2zM55 252.3l1.1 .2zM56.9 252.3l1 .2zM58.7 252.3l1.1 .2zM60.6 252.3l1 .2zM62.4 252.3l1.1 .2zM64.3 252.3l1.1 .2zM66.1 252.3l1.1 .2zM68 252.3l1.1 .2zM69.8 252.3l1.1 .2zM71.7 252.3l1.1 .2zM73.6 252.3l1 .2zM75.4 252.3l1.1 .2zM77.3 252.3l1 .2zM79.1 252.3l1.1 .2zM81 252.3l1 .2zM82.8 252.3l1.1 .2zM84.7 252.3l1 .2zM86.5 252.3l1.1 .2zM88.4 252.3l1 .2zM90.2 252.3l1.1 .2zM92.1 252.3l1 .2zM93.9 252.3l1.1 .2zM95.8 252.3l1 .2zM97.6 252.3l1.1 .2zM99.5 252.3l1 .2zM101.3 252.3l1.1 .2zM103.2 252.3l1 .2zM105 252.3l1.1 .2zM106.9 252.3l1 .2zM108.7 252.3l1.1 .2zM110.6 252.3l1.1 .2zM112.4 252.3l1.1 .2zM114.3 252.3l1.1 .2zM116.2 252.3l1 .2zM118 252.3l1.1 .2zM119.9 252.3l1 .2zM121.7 252.3l1.1 .2zM123.6 252.3l1 .2zM125.4 252.3l1.1 .2zM127.3 252.3l1 .2zM129.1 252.3l1.1 .2zM131 252.3l1 .2zM132.8 252.3l1.1 .2zM134.7 252.3l1 .2zM136.5 252.3l1.1 .2zM138.4 252.3l1 .2zM140.2 252.3l1.1 .2zM142.1 252.3l1 .2zM143.9 252.3l1.1 .2zM145.8 252.3l1 .2zM147.6 252.3l1.1 .2zM149.5 252.3l1 .2zM151.3 252.3l1.1 .2zM153.2 252.3l1.1 .2zM155 252.3l1.1 .2zM156.9 252.3l1.1 .2zM158.7 252.3l1.1 .2zM160.6 252.3l1.1 .2zM162.5 252.3l1 .2zM164.3 252.3l1.1 .2zM166.2 252.3l1 .2zM168 252.3l1.1 .2zM169.9 252.3l1 .2zM171.7 252.3l1.1 .2zM173.6 252.3l1 .2zM175.4 252.3l1.1 .2zM177.3 252.3l1 .2zM179.1 252.3l1.1 .2zM181 252.3l1 .2zM182.8 252.3l1.1 .2zM184.7 252.3l1 .2zM186.5 252.3l1.1 .2zM188.4 252.3l1 .2zM190.2 252.3l1.1 .2zM192.1 252.3l1 .2zM193.9 252.3l1.1 .2zM195.8 252.3l1 .2zM197.6 252.3l1.1 .2zM199.5 252.3l1.1 .2zM201.3 252.3l1.1 .2zM203.2 252.3l1.1 .2zM205.1 252.3l1 .2zM206.9 252.3l1.1 .2zM208.8 252.3l1 .2zM210.6 252.3l1.1 .2zM212.5 252.3l1 .2zM214.3 252.3l1.1 .2zM216.2 252.3l1 .2zM218 252.3l1.1 .2zM219.9 252.3l1 .2zM221.7 252.3l1.1 .2zM223.6 252.3l1 .2zM225.4 252.3l1.1 .2zM227.3 252.3l1 .2zM229.1 252.3l1.1 .2zM231 252.3l1 .2zM232.8 252.3l1.1 .2zM234.7 252.3l1 .2zM236.5 252.3l1.1 .2zM238.4 252.3l1 .2zM240.2 252.3l1.1 .2zM242.1 252.3l1.1 .2zM243.9 252.3l1.1 .2zM245.8 252.3l.3 .2z"/>
</g>
<path d="M29.1 252.4h217" fill="none" stroke="#1c1c1c" stroke-width=".32"/>
<path d="M273 237.1h148.2v31.7h-148.2z" fill="none" stroke="#1c1c1c" stroke-width=".37"/>
<path d="M339.2 237.1v31.7" fill="none" stroke="#1c1c1c" stroke-width=".31"/>
<text font-size="4.8" fill="#1c1c1c" x="15.3" y="17.5">S · MITE</text>
<g font-size="4" fill="#1c1c1c">
<text x="94.7" y="16.7">AF-S-101</text>
<text x="29.1" y="31.8">TOP VIEW</text>
<text x="169.3" y="31.8">FRONT VIEW</text>
<text x="291" y="31.8">SIDE VIEW</text>
<text x="29.1" y="148.2">WHAT THIS NODE IS</text>
<text x="169.3" y="148.2">SWARM ROLES (ASSIGNED BY MESH AI)</text>
<text x="29.1" y="211.7">GEN-1 VS ROADMAP</text>
</g>
<g font-size="3.4" fill="#1c1c1c">
<text x="31.7" y="155">— One member of the fire-watch swarm — the swarm IS the sensor, not the individual bee.</text>
<text x="31.7" y="161.1">— Minimal on purpose: solar top, LoRa radio, temp/RH/VOC sensing, perch clip.</text>
<text x="31.7" y="167.2">— Default state = perched and reporting. Flight is a later role, not the power budget.</text>
<text x="31.7" y="173.3">— Same signed mesh identity as every ArcticChain node.</text>
<text x="276.2" y="242.4">ARCTICCHAIN — RURAL NODE FLEET</text>
</g>
<text font-size="3.2" fill="#b3261e" x="397.6" y="19.6">FOR REVIEW</text>
<g font-size="3.2" fill="#8a8a8a">
<text x="158.2" y="60.7" transform="rotate(-90 158.2 60.7)">35</text>
<text x="279.9" y="60.7" transform="rotate(-90 279.9 60.7)">35</text>
<text x="332.2" y="83.1">90</text>
<text x="18" y="86.9" transform="rotate(-90 18 86.9)">90</text>
<text x="61.7" y="86.3">SOLAR 62×62</text>
<text x="210.5" y="108.5">90</text>
<text x="70.3" y="135.5">90</text>
</g>
<g font-size="3.2" fill="#1c1c1c">
<text x="171.2" y="159.8">ROLE</text>
<text x="210.9" y="159.8">PAYLOAD</text>
<text x="290.2" y="159.8">JOB</text>
<text x="171.2" y="166.4">Sensor-bee</text>
<text x="210.9" y="166.4">temp/RH + VOC</text>
<text x="290.2" y="166.4">sniff anomalies — primary detector</text>
<text x="171.2" y="175.4">Eye-bee</text>
<text x="210.9" y="175.4">thermal/visual (rev-C)</text>
<text x="290.2" y="175.4">converge on fixes to confirm</text>
<text x="171.2" y="184.4">Relay-bee</text>
<text x="210.9" y="184.4">LoRa only, high perch</text>
<text x="290.2" y="184.4">extend range over ridges</text>
<text x="171.2" y="193.4">Charger-bee</text>
<text x="210.9" y="193.4">dock contacts</text>
<text x="290.2" y="193.4">perch at Anchor, top off, rebroadcast</text>
<text x="31" y="223.3">STAGE</text>
<text x="68" y="223.3">WHAT</text>
<text x="158" y="223.3">GATE</text>
<text x="31" y="229.9">Gen-1 (now)</text>
<text x="68" y="229.9">~90 mm puck, solar+LoRa+gas, perch clip</text>
<text x="158" y="229.9">orderable parts only</text>
<text x="31" y="238.9">Gen-2</text>
<text x="68" y="238.9">smaller, printed antenna, lower cost</text>
<text x="158" y="238.9">volume + field data</text>
<text x="31" y="247.9">Gen-3 (R&amp;D)</text>
<text x="68" y="247.9">sub-bee perched motes, degradable</text>
<text x="158" y="247.9">transient-electronics — see D SEED</text>
<text x="344.5" y="247.1">Surafel Negussie</text>
<text x="382.9" y="247.1">1/7</text>
<text x="344.5" y="255.9">2026-11-12</text>
<text x="382.9" y="255.9">AF-S-101</text>
<text x="344.5" y="264.6">NTS</text>
<text x="382.9" y="264.6">mm</text>
</g>
<text font-size="3.2" fill="#1a4f8a" x="276.2" y="247.1">EMEBET INC. · emebetos.ca</text>
<g font-size="2.9" fill="#8a8a8a">
<text x="15.3" y="22.5">GENERAL ARRANGEMENT — SWARM UNIT</text>
<text x="94.7" y="22">REV A · 2026-11-12</text>
<text x="193.9" y="38.6">SOLAR CELL (under window)</text>
<text x="193.9" y="104.2">PERCH CLIP — grips Ø10–40</text>
</g>
<g font-size="2.6" fill="#8a8a8a">
<text x="326.8" y="57.4">PCB+RADIO</text>
<text x="90.2" y="62.3">PCB</text>
<text x="314.2" y="67.4">BATTERY</text>
<text x="50.7" y="110.2">LiPo</text>
<text x="276.2" y="252.1">SOLE PROPRIETARY OWNER</text>
<text x="276.2" y="255.9">SURAFEL NEGUSSIE — PLANNER/MAKER</text>
</g>
<text font-size="2.6" x="276.2" y="261.4">PROPRIETARY &amp; CONFIDENTIAL</text>
<text font-size="2.6" fill="#b3261e" x="12.7" y="274.6">EMEBET INC. — PROPRIETARY &amp; CONFIDENTIAL</text>
<g font-size="2.4" fill="#8a8a8a">
<text x="95.5" y="105.1">SNS</text>
<text x="344.5" y="242.6">DRAWN</text>
<text x="382.9" y="242.6">SHEET</text>
<text x="344.5" y="251.4">DATE</text>
<text x="382.9" y="251.4">DWG NO</text>
<text x="344.5" y="260.1">SCALE</text>
<text x="382.9" y="260.1">UNITS</text>
</g>
<text font-size="2.4" fill="#1c1c1c" x="276.2" y="265.1">UNAUTHORIZED DISTRIBUTION PROHIBITED</text>
</svg>
